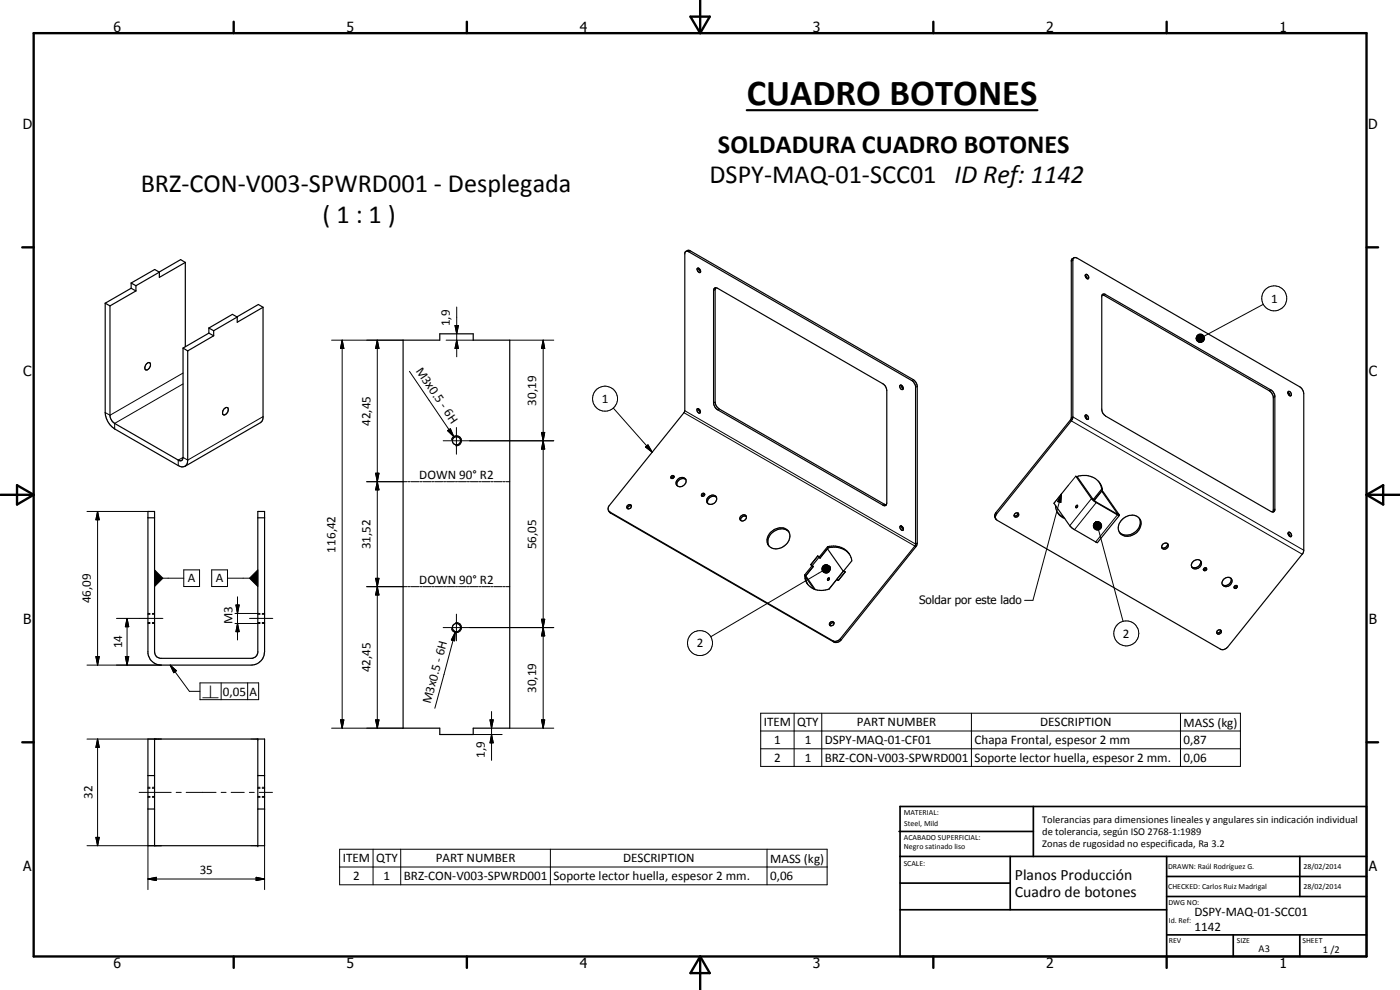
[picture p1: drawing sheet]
<svg xmlns="http://www.w3.org/2000/svg" width="420mm" height="297mm" viewBox="0 0 420 297" stroke-linecap="round" stroke-linejoin="round" font-family="sans-serif">
<g fill="none" stroke="#000" stroke-width=".35">
<path d="M55.6 78.7l-1.4-.8-13.4 7.8M55.6 78.7l-7.8 4.5v-1.5l-1.4-.8-7 4M55.6 78.7v25.3M205.8 75.4l.6-.3 .8 .2 66.9 38.6 1 1.3 .2 .8v46.9l-.2 .8-22.7 28.3a1.93 1.93 0 0 1-2.2 .6l-66.9-38.6-.6-.7M205.9 75.4l-.4 .6-.1 47.5-22.7 28.4-.2 .8 .2 .6M206.1 75.4l68.1 39.3 .6 1.3-.1 47.5-22.7 28.4-.5 .3-1.1 .2-67.7-39.1M322.1 77.5l.5-.2 .6 .1 67.5 39.2 .6 1.5-.1 47.5-.2 .5-22.6 28.1-1.5 .7h-.5l-67.1-38.8a1.21 1.21 0 0 1-.2-1.9l22.4-27.9 .5-1v-47.4zM322.3 77.3l-.6 .4-.2 .4v47.4l-22.6 28.3a1.38 1.38 0 0 0 0 2M31.6 91l1.4 .8M31.6 91v32.8a6.3 6.3 0 0 0 2.8 4.9l19.1 11a1.74 1.74 0 0 0 2 .2 1.74 1.74 0 0 0 .8-1.9v-32.7M33 91.8v33.1a3.3 3.3 0 0 0 1.4 2.1l19.1 11a.86 .86 0 0 0 1 .2 .86 .86 0 0 0 .4-1v-32.8M39.4 84.9l1.4 .8"/>
<path d="M39.4 84.9v1.6M39.4 86.5l1.4 .8M39.4 86.5l-7.8 4.5M40.8 85.7v1.6M40.8 87.3l-7.8 4.5M62.7 99.9l-7.8 4.5M62.7 98.4l1.4 .8M62.7 98.4v1.5M62.7 99.9l1.4 .9M64.1 99.2v1.6M71.2 95.1l-1.4-.8-7.1 4.1M71.2 95.1l-7.1 4.1"/>
<path d="M78.9 92.2l-7.7 4.5v-1.6M78.9 92.2l-1.4-.8-6.4 3.7M78.9 92.2v33.1l-.2 1-.6 .5-22.6 13.1M209.2 80.6a.77 .77 0 0 1 .9 .2 .77 .77 0 0 1 0 1 1.06 1.06 0 0 1-.9-1.2zM209.7 80.5l.2 .7 .4 .3M214.3 86.6l.3-.2 .7 .1 50.2 29.2 .6 1.5v33.7a.7 .7 0 0 1-.3 .8 .7 .7 0 0 1-.8-.1l-50.3-29.2-.5-1.5v-33.7zM214.8 86.4l-.2 .5v33.7l.4 1.3 .8 .8 50.2 28.8M325.7 82.6l.6 1M325.8 82.4a.79 .79 0 0 1 .8 .4 .79 .79 0 0 1-.1 .9 .98 .98 0 0 1-.7-1.3zM330.8 88.4l.8-.1 50.4 29.2 .6 1.3v34.2a.71 .71 0 0 1-.5 .6 .71 .71 0 0 1-.7-.1l-49.6-28.7-.8-.7-.3-1.1zM330.8 88.5l50.1 28.8 .8 .7 .4 1.1-.1 34.5M44 109.1a.62 .62 0 0 1 .6-.4 .62 .62 0 0 1 .6 .5 1.48 1.48 0 0 1-1.5 1.8 1.4 1.4 0 0 1 .3-1.9z"/>
<path d="M54.9 104.4l1.4 .9M64.1 100.8l-7.8 4.5M121 102.1h11v-1.9h10v1.9h11v116.4h-11v1.9h-10v-1.9h-11zM270.2 115.6a.85 .85 0 0 1 .7 1.3 .88 .88 0 0 1-.7-1.3zM270.5 115.6l.1 .5 .5 .5M386.5 117.7l.5 .5 .1 .5M386.5 117.6a.74 .74 0 0 1 .9 .2 .74 .74 0 0 1 0 .9 .87 .87 0 0 1-.9-1.1zM67.3 122.6a.66 .66 0 0 1 1-.3 .66 .66 0 0 1 .1 1 1.2 1.2 0 0 1-1.5 1v-1zM209.6 122.6l.2 .7 .4 .4M209.7 122.7l.5 .9M209.7 122.7a.42 .42 0 0 0-.6 .1 .42 .42 0 0 0 .1 .6 .5 .5 0 0 0 .4 .5 .5 .5 0 0 0 .6-.3M325.7 124.8l.3 .3 .2 .7"/>
<path d="M325.7 124.6a.76 .76 0 0 1 .8 .3 .76 .76 0 0 1-.1 1l-.5-.4zM44.4 153.5h2v42a1.98 1.98 0 0 0 1.6 2h27.7l1-.4 .4-.5 .3-.7v-42.4h2v42a4 4 0 0 1-4 4.1h-27a4.1 4.1 0 0 1-4-3.6zM44.4 155.4h2M77.4 155.4h2M188.4 151.6a.66 .66 0 0 1 1.1 .2 .66 .66 0 0 1-.7 .9 .54 .54 0 0 1-.7-.4 .54 .54 0 0 1 .3-.7zM189.5 151.8h-.7l-.5 .8M202.3 143l-.4 .1-.4 .5M203.3 143.9a1.34 1.34 0 0 1 1.8-.6 1.34 1.34 0 0 1 .7 1.7 1.56 1.56 0 0 1-1.4 1.1 1.56 1.56 0 0 1-1.5-.9l.1-.8zM205.8 143.9a1.7 1.7 0 0 0-1.9 0 1.7 1.7 0 0 0-.7 1.8M211.5 148.3l-.4 .1-.4 .5M212.5 149.2a1.32 1.32 0 0 1 1.8-.5 1.32 1.32 0 0 1 .5 1.8 1.38 1.38 0 0 1-1.7 .8 1.38 1.38 0 0 1-.9-1.6zM215 149.2a1.72 1.72 0 0 0-1.9 0 1.72 1.72 0 0 0-.7 1.8"/>
<path d="M222.2 155a.93 .93 0 0 1 1.6-.4 .93 .93 0 0 1-.5 1.6 .81 .81 0 0 1-1.1-.1 .81 .81 0 0 1 0-1.1zM224 155a1.15 1.15 0 0 0-1.7 1.1M231.1 159.9a3.6 3.6 0 0 1 5.6-.4 3.8 3.8 0 0 1-3.5 5.2 2.68 2.68 0 0 1-2.9-1.6 2.68 2.68 0 0 1 .8-3.2zM236.8 159.6a3.9 3.9 0 0 0-4.5-.2 3.9 3.9 0 0 0-1.7 4l.1 .4M270.2 157.8a.79 .79 0 0 1 .8 .5 .79 .79 0 0 1-.2 .9 .95 .95 0 0 1-.6-1.4zM270.5 157.8l.3 .7 .3 .3M304.5 154.2l.6-.3 .5 .1a.73 .73 0 0 1-.2 1 .73 .73 0 0 1-1.1-.3zM305.5 153.9l-.4 .8h-.7M316.3 151l5.3 7.4 7.7 4.4 6.6-8.2M316.8 151.6a4.3 4.3 0 0 0 2.8 4M317.4 153.8l1.1 1 .8 .4M320.6 145.6l-2.1 2.6"/>
<path d="M322.9 142.9l4.9 7 7.6 4.6 .5 .1M322.9 151.8l.4-.2-.1 .7h-.3zM328.2 149.8l-.1 .1M328.2 149.8v.1M328.2 149.8l.2 .3M329.9 144.7l.7 1.3 .3 1.1M330.1 145.1a6 6 0 0 0-6.5-2.3l-.3 .3 5.1 7.1M330.1 145.2l.6 1.5M330.6 147.3l4.8 6.9-7-4zM330.7 146.7l.2 .4M330.7 146.7l-2.5 3.1 .2 .3M330.9 147.1l-2.5 3"/>
<path d="M331.1 147.6l4.8 7M336.7 156a3.5 3.5 0 0 1 5.5-.1 3.8 3.8 0 0 1-1.5 4.2 3.8 3.8 0 0 1-4.5 0 2.98 2.98 0 0 1 .5-4.1zM341.9 155.5a3.8 3.8 0 0 1-1.4 4.3 3.8 3.8 0 0 1-4.6-.1M386.6 160l.4 .3 .1 .7M386.7 159.8a.78 .78 0 0 1 .8 .4 .78 .78 0 0 1-.1 .8l-.6-.3-.3-.7zM241.5 172.5a5 5 0 0 0 7.3 4.2l2.3-2.8M241.5 172.5l.3 .3M241.8 172.8l.1 1.4 .5 1.2M241.8 173.1l2.5 3.7M243.4 169.4l.4 .3M243.4 169.4v.1M243.8 169.7l.2 .4-2.2 2.7"/>
<path d="M243.8 169.7l-2.3 2.8M243.8 169.7l.2 .3M244 169.9v.1M244 170l-2.2 2.8 2.9 4.1M245.4 166.8l.5 .3M245.4 166.8v.1M245.4 166.8l-2.1 2.6 .5 .3M245.4 166.9l.5 .2M245.4 166.9l-2 2.5M245.9 167.1l-2.1 2.6M245.9 167.1l.2 .3M246.1 167.4l2.2-2.8 4.8 6.8"/>
<path d="M248.4 164a6 6 0 0 1 6.5 2.2M248.4 164l.2 .4M248.4 164l-2.5 3.1M248.5 173.5l.1-.1a.3 .3 0 0 1 .2 .5 .3 .3 0 0 1-.5 0zM248.6 164.4a6 6 0 0 1 6.3 1.8M248.6 164.4l-2.5 3M251.1 173.9h.1M253.2 171.3l.4 .3M253.2 171.3v.1M253.6 171.6l-2 2.6-.5-.3M253.6 171.6l-.5-.3-2 2.6M254.9 166.2l.7 2.1-2.4 3"/>
<path d="M348.9 163.4a.95 .95 0 0 1 1.7 0 .95 .95 0 0 1-1 1.4h-.4a.82 .82 0 0 1-.3-1.4zM350.3 163.1a1.14 1.14 0 0 1-1.6 1.2M357.9 168.7a1.43 1.43 0 0 1 1.4-.9 1.43 1.43 0 0 1 1.3 1.2 1.73 1.73 0 0 1-1.1 1.5 1.73 1.73 0 0 1-1.8-.3 1.29 1.29 0 0 1 .2-1.5zM360.2 168.2a1.7 1.7 0 0 1-.6 1.8 1.7 1.7 0 0 1-1.9 .1M361.3 170.6a.45 .45 0 0 1 .7 .1 .45 .45 0 0 1-.4 .6 .45 .45 0 0 1-.4-.6zM361.9 170.3l-.2 .5-.6 .1M367.3 173.8a1.31 1.31 0 0 1 1.6-.6 1.31 1.31 0 0 1 .7 1.6 1.47 1.47 0 0 1-1.4 1.3 1.47 1.47 0 0 1-1.5-1.3zM369.4 173.5a1.71 1.71 0 0 1-.6 1.8 1.71 1.71 0 0 1-2 .1M371.1 175.7l.2 .3-.3 .5h-.5l-.1-.4M371.1 175.7l-.5 .1-.2 .3M371.1 175.7l-.2 .4-.5 .1M250.3 186.9h-.7l-.5 .8"/>
<path d="M365.3 189.3l.4-.3a.66 .66 0 0 1 .8 .5 .66 .66 0 0 1-.6 .8 .66 .66 0 0 1-.7-.5zM366.3 189.1l-.3 .6-.8 .2M44.4 221.7h35v32h-35zM44.4 232.7h2M46.4 221.7v32M77.4 221.7v32M77.4 232.7h2M44.4 242.7h2M77.4 242.7h2"/>
<circle cx="137" cy="132.2" r="1.25"/>
<circle cx="201.8" cy="143.2" r=".48"/>
<circle cx="211" cy="148.5" r=".48"/>
<circle cx="137" cy="188.3" r="1.23"/>
<circle cx="249.6" cy="187.1" r=".68"/>
</g>
<g fill="none" stroke="#000" stroke-width=".3">
<path d="M207.2 75.3l-.5 .2M322 78.1l-.5 .3M136.6 97.7h1l-.5 2.5zM137.1 92.1v15M214.6 86.9l-.4 .3M331.8 88.4l-.4 .2M379.1 91.3l-17.8 9.6M54.9 115.2l-20.5 11.8v1.7M54.9 111.9l-21.9 12.7-1.4-.8M99.5 102.1h21.5M102.7 102.1l.5 2.5h-1zM102.7 102.1v116.4"/>
<path d="M113.2 102.1l.5 2.5h-1zM113.2 102.1v116.4M122.9 111.4l13.3 19.6M133.9 102.1h8.1M137.1 102.1l.5 2.5h-1zM153 102.1h13.2M163 102.1l.5 2.5h-1zM163 102.1v116.4M274.1 113.9l-.5 .3M275.3 116l-.5 .2M359 101.6l.1 .5zM359 101.3l.1 .8z"/>
<path d="M359.1 101.8v.3zM359.1 101v1.1zM359.1 102.1l.4 .4zM359.1 102.1l.6 .5zM359.1 102.1l.9 .6zM359.1 102.1l1.1 .6zM359.1 102.1l1.4 .6zM359.1 102.1l1.7 .5-.3 .1zM359.1 102.1l1.9 .4-.2 .1zM359.1 102.1l2.1 .2-.2 .2zM359.1 102.1h2.2l-.1 .2zM359.1 102.1l2.4-.3-.2 .3z"/>
<path d="M359.1 102.1l2.4-.6v.3zM359.1 102.1l2.4-.8v.2zM359.1 102.1l2.3-1.1 .1 .3zM359.1 102.1l2.2-1.3 .1 .2zM359.1 102.1l2-1.5 .2 .2zM359.1 102.1l1.8-1.7 .2 .2zM359.1 102.2h2.2M359.1 101.9h2.4M359.2 100.8l-.1 1.3zM359.4 100.6l.2-.2-.5 1.7zM359.4 100.6l-.3 1.5zM359.6 100.4l.2-.1-.7 1.8z"/>
<path d="M359.8 100.3l.3-.1-1 1.9zM360.1 100.2h.3l-1.3 1.9zM360.4 100.2l.2 .1-1.5 1.8zM360.6 100.3l.3 .1-1.8 1.7zM381.4 117l-.5 .3M382.6 119l-.5 .3M78.9 125l-22.6 13-1.4-.8-1.4 .8v1.7M133 132.2h33.2M134.3 129.2l.9-.5 1 2.3zM135.5 132a1.5 1.5 0 0 1 1.8-1.2 1.5 1.5 0 0 1 1.2 1.7 1.5 1.5 0 0 1-1.8 1.2M137 128.3v8M162.5 129.8h1l-.5 2.4z"/>
<path d="M163 132.2l.5 2.5h-1zM184.1 122.4l11.6 13.3M193.7 134.1l.8-.6 1.2 2.2zM205.3 123.8l69.3 40 .2 .4M205.5 123.2l69.3 40 .5-.3M214.6 120.6l-.4 .3M215.8 122.7l-.5 .2M321.3 126l69.5 40.3M321.5 125.3l.5-.2 69.3 40M26.1 153.5h18.3M29.3 153.5l.5 2.5h-1zM29.3 153.5v46.1"/>
<path d="M110.1 144.5h12.1M112.7 142h1l-.5 2.5zM113.2 144.5l.5 2.5h-1zM122.5 144.5h.6M123.3 144.5h2.5M126 144.5h.6M126.9 144.5h2.4M129.6 144.5h.6M130.5 144.5h2.4M133.1 144.5h.7M134 144.5h2.4M136.7 144.5h.6"/>
<path d="M137.6 144.5h2.4M140.2 144.5h.7M141.1 144.5h2.4M143.8 144.5h.6M144.7 144.5h2.4M147.4 144.5h.6M148.2 144.5h2.5M150.9 144.5h.6M151.8 144.5h1.2M183 153.6l.3 .4M265.4 151.3l-.4 .3M298.9 153.8l.2 .4"/>
<path d="M318.5 148.2l-.1 2.5-1-.2zM318.5 148.2l-2.2 2.8M318.5 148.2l-8.5 31.9h-2.5M323.3 143.1l-.4-.2-2.3 2.7M328.1 149.9l-.5-.3-6.6 8.1M328.2 157.3l.8-.7-.8 .9zM328.4 157l.6-.4zM328.4 157l.6-.4-.8 .7zM328.6 156.8l.4-.2zM328.7 150.5l.3 .3-6.5 8.1M328.9 156.6v2.4M329 156.6l-.9 1.2z"/>
<path d="M329 156.6l-.8 1.4-.1-.2zM329 156.6l-.8 1.7v-.3zM329 156.6l-.6 1.9-.2-.2zM329 156.6l-.4 2.1-.2-.2zM329 156.6l-.3 2.3-.1-.2zM329 156.6v2.4l-.3-.1zM329 156.6l.3 2.4h-.3zM329 156.6l.6 2.4h-.3zM329 156.6l.8 2.4h-.2zM329 156.6l1.1 2.2-.3 .2zM329 156.6l1.3 2.1-.2 .1zM329 156.6l1.4 1.9-.1 .2z"/>
<path d="M329 156.6l1.5 1.6-.1 .3zM329 156.6l1.6 1.3-.1 .3zM329 156.6l1.6 1v.3zM329 156.6l1.6 .8v.2zM329 156.6l1.4 .5 .2 .3zM329 156.6l1.4 .5zM329 156.6l1.1 .2 .2 .2zM329 156.6l1.1 .2zM329 156.6h.8zM329 156.6h.6zM329 156.6l.3-.1zM329.2 156.6v2.4"/>
<path d="M329.7 159l7.3 27.4M330.7 147.4l.4 .2M335.1 154.1l.3 .4-6.6 8.1M335.3 154.2l.5 .1M382.6 152.8l-.5 .2M46.4 171l2.5 2.5-2.5 2.5zM48.9 173.5h6.2M55.1 171h4.8v5h-4.8zM63.5 171h4.8v5h-4.8zM68.3 173.5h6.6M71.3 179.1v12.9M77.4 171v5l-2.5-2.5z"/>
<path d="M110.1 176h12.1M112.7 173.5h1l-.5 2.5zM112.7 173.5l1 5h-1l1-5zM113.2 176l.5 2.5h-1zM122.5 176h.6M123.3 176h2.5M126 176h.6M126.9 176h2.4M129.6 176h.6M130.5 176h2.4M133.1 176h.7M134 176h2.4"/>
<path d="M136.7 176h.6M137.6 176h2.4M140.2 176h.7M141.1 176h2.4M143.8 176h.6M144.7 176h2.4M147.4 176h.6M148.2 176h2.5M150.9 176h.6M151.8 176h1.2M246 167.4h.1M246.7 170.4l2.3-.3-2.3 .6z"/>
<path d="M246.7 170.7l2.3-.6-2.3 .8zM246.7 170.9l2.3-.8-2.3 1.1zM246.7 171.2l2.3-1.1-2.1 1.3zM246.8 170.2l2.2-.1-2.3 .3zM246.8 170.1h2.2M246.8 171.3l-33.5 19.8M246.9 169.9l2.1 .2-2.2 .1zM246.9 171.4l2.1-1.3-1.9 1.5zM247.1 169.7l.2-.1 1.7 .5zM247.1 169.7l1.9 .4-2.1-.2zM247.1 171.6l1.9-1.5-1.7 1.7zM247.3 169.6l.3-.1 1.4 .6z"/>
<path d="M247.6 169.5l1.4 .6zM247.9 169.5l1.1 .6zM248.1 169.5l.9 .6zM248.4 169.5l.6 .6zM248.6 169.7l.4 .4zM249 170.1l-1.4 1.8-.3-.1zM249 170.1l-1.2 1.9-.2-.1zM249 170.1l-.9 1.9h-.3zM249 170.1l-.6 1.8-.3 .1zM249 170.1l-.4 1.6-.2 .2zM249 170.1l-.2 1.5-.2 .1zM249 170.1l-.2 1.5z"/>
<path d="M249 170.1v1.3zM249 170.1l.1 1zM249 170.1l.1 .8zM249 170.1l.1 .5zM249 170.1l.1 .2zM253.1 171.4l-4.4 5.4M26.1 199.6h22.3M28.8 197h1l-.5 2.6zM35 185.5h13.9M37.6 197h1l-.5 2.6zM38.1 185.5l.5 2.5h-1zM38.1 185.5v14.1"/>
<path d="M44.4 184.3h.6M44.4 186.8h.6M44.4 184.1h.6M44.4 187.1h.6M45.7 184.3h.7M45.7 186.8h.7M45.7 184.1h.7M45.7 187.1h.7M51.1 199.6l1.8 1.7-.8 .5zM51.1 199.6l5.7 7.8h3.2M70.5 184.1h7.6M70.5 187.1h7.6"/>
<path d="M70.8 181.5h1l-.5 2.6zM71.3 187.1l.5 2.4h-1zM74.9 185.5h7M77.4 184.3h.7M77.4 186.8h.7M78.7 184.3h.7M78.7 186.8h.7M78.7 184.1h.7M78.7 187.1h.7M133 188.3h33.2M136.6 189.7l-.2 2.6-.9-.3zM136.6 189.7l-6.1 22.8"/>
<path d="M136.7 186.8a1.49 1.49 0 0 1 1.8 1.2 1.49 1.49 0 0 1-1.2 1.7 1.49 1.49 0 0 1-1.8-1.1M137 184.3v8M162.5 185.8h1l-.5 2.5zM163 188.3l.5 2.5h-1zM250 192.3l.2 .3M252.2 191.7l.2 .3M60 204.9h17.6v5h-17.6zM66.4 204.9v5M74.3 204.9v5M99.5 218.5h21.5M102.2 216h1l-.5 2.5zM112.7 216h1l-.5 2.5z"/>
<path d="M147.1 216h.9l-.5 2.5zM147.5 213.5v14.6M153 218.5h13.2M162.5 216h1l-.5 2.5zM228.3 214h144v16h-144zM228.3 219.3h144M238.3 214v16M246.6 214v16M291.5 214v16M354.3 214v16M26.1 221.7h22.3M29.3 221.7l.5 2.5h-1z"/>
<path d="M29.3 221.7v32M41.8 237.7h9.6M44.4 236.5h.6M44.4 239h.6M44.4 236.2h.6M44.4 239.2h.6M45.7 236.5h.7M45.7 239h.7M45.7 236.2h.7M45.7 239.2h.7M52.9 237.7h1.5M55.9 237.7h8.9"/>
<path d="M66.4 237.7h1.4M69.4 237.7h3.9M74.8 237.7h1.5M77.4 236.5h.7M77.4 239h.7M77.4 236.2h.7M77.4 239.2h.7M77.8 237.7h4M78.7 236.5h.7M78.7 239h.7M78.7 236.2h.7M78.7 239.2h.7"/>
<path d="M142 220.4h8.7M147.5 220.4l.5 2.5h-.9zM228.3 224.7h144M26.1 253.7h22.3M28.8 251.2h1l-.5 2.5zM44.4 253.7v13.2M79.4 253.7v13.2M101.9 254.8h146.3v10.7h-146.3zM112 254.8v10.7M120.3 254.8v10.7M165.2 254.8v10.7M230.2 254.8v10.7"/>
<path d="M44.4 263.7l2.5-.5v1zM44.4 263.7h35M76.9 263.2l2.5 .5-2.5 .5zM101.9 260.1h146.3"/>
<circle cx="382.4" cy="89.5" r="3.7"/>
<circle cx="181.6" cy="119.6" r="3.8"/>
<circle cx="210.1" cy="192.9" r="3.8"/>
<circle cx="338" cy="190" r="3.7"/>
</g>
<g fill="#000">
<circle cx="77.4" cy="221.7" r=".18"/>
<circle cx="77.4" cy="253.7" r=".18"/>
</g>
<g fill="none" stroke="#000" stroke-width=".71">
<path d="M10.1 9.9h400v277.1h-400zM70.1 6.5v3.4M140.1 6.5v3.4M207.2 5h5.8l-2.9 4.9zM210.1 0v9.9M280.1 6.5v3.4M350.1 6.5v3.4M6.7 74.2h3.4M410.1 74.2h3.5M.1 148.5h10M5.1 145.6l5 2.9-5 2.9zM410.1 148.5h10"/>
<path d="M410.1 148.5l5-2.9v5.8zM6.7 222.7h3.4M410.1 222.7h3.5M70.1 287v3.4M140.1 287v3.4M210.1 287v10M210.1 287l2.9 5h-5.8zM280.1 287v3.4M350.1 287v3.4"/>
</g>
<g fill="none" stroke="#000" stroke-width=".51">
<path d="M269.8 249.5h40.3M270.1 242h140v45h-140zM270.1 257h140M303.2 257v16M310.1 242v15M350.1 257v30M390.1 257v12M270.1 265h33.1M270.1 273h80M350.1 269h60M350.1 263h60M350.1 280.5h60"/>
<path d="M370.1 280.5v6.5M390.1 280.5v6.5"/>
</g>
<g fill="#000">
<path d="M136.6 97.7h1l-.5 2.5zM102.7 102.1l.5 2.5h-1zM113.2 102.1l.5 2.5h-1zM137.1 102.1l.5 2.5h-1zM163 102.1l.5 2.5h-1zM359.1 102.1l.4 .4zM359.1 102.1l.6 .5zM359.1 102.1l.9 .6zM359.1 102.1l1.1 .6zM359.1 102.1l1.4 .6zM359.1 102.1l1.7 .5-.3 .1zM359.1 102.1l1.9 .4-.2 .1z"/>
<path d="M359.1 102.1l2.4-.6v.3zM359.1 102.1l2.4-.8v.2zM359.1 102.1l2.3-1.1 .1 .3zM359.1 102.1l2.2-1.3 .1 .2zM359.1 102.1l2-1.5 .2 .2zM359.1 102.1l1.8-1.7 .2 .2zM360.6 100.3l.3 .1-1.8 1.7zM360.4 100.2l.2 .1-1.5 1.8zM360.1 100.2h.3l-1.3 1.9zM359.8 100.3l.3-.1-1 1.9zM359.6 100.4l.2-.1-.7 1.8zM359.4 100.6l.2-.2-.5 1.7z"/>
<path d="M359.4 100.6l-.3 1.5zM359.2 100.8l-.1 1.3zM359.1 101v1.1zM359 101.3l.1 .8zM359 101.6l.1 .5zM359.1 101.8v.3zM134.3 129.2l.9-.5 1 2.3zM162.5 129.8h1l-.5 2.4zM163 132.2l.5 2.5h-1zM193.7 134.1l.8-.6 1.2 2.2zM29.3 153.5l.5 2.5h-1zM112.7 142h1l-.5 2.5z"/>
<path d="M113.2 144.5l.5 2.5h-1zM318.5 148.2l-.1 2.5-1-.2zM328.6 156.8l.4-.2zM328.4 157l.6-.4zM328.4 157l.6-.4-.8 .7zM328.2 157.3l.8-.7-.8 .9zM329 156.6l-.9 1.2zM329 156.6l-.8 1.4-.1-.2zM329 156.6l-.8 1.7v-.3zM329 156.6l-.6 1.9-.2-.2zM329 156.6l-.4 2.1-.2-.2zM329 156.6l-.3 2.3-.1-.2z"/>
<path d="M329 156.6l.6 2.4h-.3zM329 156.6l.8 2.4h-.2zM329 156.6l1.1 2.2-.3 .2zM329 156.6l1.3 2.1-.2 .1zM329 156.6l1.4 1.9-.1 .2zM329 156.6l1.5 1.6-.1 .3zM329 156.6l1.6 1.3-.1 .3zM329 156.6l1.6 1v.3zM329 156.6l1.6 .8v.2zM329 156.6l1.4 .5 .2 .3zM329 156.6l1.4 .5zM329 156.6l1.1 .2 .2 .2z"/>
<path d="M329 156.6l1.1 .2zM329 156.6h.8zM329 156.6h.6zM329 156.6l.3-.1zM46.4 171l2.5 2.5-2.5 2.5zM77.4 171v5l-2.5-2.5zM112.7 173.5h1l-.5 2.5zM113.2 176l.5 2.5h-1zM248.6 169.7l.4 .4zM248.4 169.5l.6 .6zM248.1 169.5l.9 .6zM247.9 169.5l1.1 .6z"/>
<path d="M247.6 169.5l1.4 .6zM247.3 169.6l.3-.1 1.4 .6zM247.1 169.7l.2-.1 1.7 .5zM246.7 170.4l2.3-.3-2.3 .6zM246.7 170.7l2.3-.6-2.3 .8zM246.7 170.9l2.3-.8-2.3 1.1zM246.7 171.2l2.3-1.1-2.1 1.3zM246.9 171.4l2.1-1.3-1.9 1.5zM247.1 171.6l1.9-1.5-1.7 1.7zM249 170.1l-1.4 1.8-.3-.1zM249 170.1l-1.2 1.9-.2-.1zM249 170.1l-.9 1.9h-.3z"/>
<path d="M249 170.1l-.6 1.8-.3 .1zM249 170.1l-.4 1.6-.2 .2zM249 170.1l-.2 1.5-.2 .1zM249 170.1l-.2 1.5zM249 170.1v1.3zM249 170.1l.1 1zM249 170.1l.1 .8zM249 170.1l.1 .5zM249 170.1l.1 .2zM28.8 197h1l-.5 2.6zM37.6 197h1l-.5 2.6zM38.1 185.5l.5 2.5h-1z"/>
<path d="M70.8 181.5h1l-.5 2.6zM71.3 187.1l.5 2.4h-1zM136.6 189.7l-.2 2.6-.9-.3zM162.5 185.8h1l-.5 2.5zM163 188.3l.5 2.5h-1zM51.1 199.6l1.8 1.7-.8 .5zM102.2 216h1l-.5 2.5zM112.7 216h1l-.5 2.5zM147.1 216h.9l-.5 2.5zM162.5 216h1l-.5 2.5zM29.3 221.7l.5 2.5h-1zM147.5 220.4l.5 2.5h-.9z"/>
<path d="M28.8 251.2h1l-.5 2.5zM44.4 263.7l2.5-.5v1zM76.9 263.2l2.5 .5-2.5 .5z"/>
</g>
<path d="M359.1 102.3h2.1" fill="none" stroke="#000" stroke-width=".42"/>
<path d="M246.9 169.9h2.1" fill="none" stroke="#000" stroke-width=".34"/>
<path d="M246.7 170.2h2.3" fill="none" stroke="#000" stroke-width=".38"/>
<path d="M224.1 33.1h87.3" fill="none" stroke="#000" stroke-width=".63"/>
<text font-size="11" x="224.1" y="31.5">CUADRO BOTONES</text>
<g font-size="7.9">
<text x="215.5" y="45.9">SOLDADURA CUADRO BOTONES</text>
<text x="42.2" y="57.7">BRZ-CON-V003-SPWRD001 - Desplegada</text>
<text x="212.9" y="54.9">DSPY-MAQ-01-SCC01 ID Ref: 1142</text>
<text x="96.8" y="66.8">( 1 : 1 )</text>
</g>
<g font-size="4.7">
<text x="304.6" y="263.9">Planos Producción</text>
<text x="304.6" y="269.3">Cuadro de botones</text>
</g>
<g font-size="4.2">
<text x="34" y="9.6">6</text>
<text x="104" y="9.6">5</text>
<text x="174" y="9.6">4</text>
<text x="244" y="9.6">3</text>
<text x="314" y="9.6">2</text>
<text x="384" y="9.6">1</text>
<text x="6.8" y="38.7">D</text>
<text x="410.6" y="38.7">D</text>
<text x="7" y="112.9">C</text>
<text x="410.8" y="112.9">C</text>
<text x="7" y="187.1">B</text>
<text x="410.8" y="187.1">B</text>
<text x="7" y="261.4">A</text>
<text x="410.8" y="261.4">A</text>
<text x="34" y="290.4">6</text>
<text x="104" y="290.4">5</text>
<text x="174" y="290.4">4</text>
<text x="244" y="290.4">3</text>
<text x="314" y="290.4">2</text>
<text x="384" y="290.4">1</text>
</g>
<g font-size="3.9">
<text x="381.5" y="90.8">1</text>
<text x="135" y="97.9" transform="rotate(-90 135 97.9)">1,9</text>
<text x="124.7" y="111.2" transform="rotate(56 124.7 111.2)">M3x0.5 - 6H</text>
<text x="160.9" y="121.7" transform="rotate(-90 160.9 121.7)">30,19</text>
<text x="180.6" y="120.9">1</text>
<text x="111.2" y="127.8" transform="rotate(-90 111.2 127.8)">42,45</text>
<text x="125.8" y="143.8">DOWN 90° R2</text>
<text x="100.7" y="165.8" transform="rotate(-90 100.7 165.8)">116,42</text>
<text x="111.2" y="164.8" transform="rotate(-90 111.2 164.8)">31,52</text>
<text x="160.9" y="164.8" transform="rotate(-90 160.9 164.8)">56,05</text>
<text x="56.4" y="174.8">A</text>
<text x="64.8" y="174.8">A</text>
<text x="125.8" y="175.3">DOWN 90° R2</text>
<text x="27.3" y="181" transform="rotate(-90 27.3 181)">46,09</text>
<text x="69.8" y="187.3" transform="rotate(-90 69.8 187.3)">M3</text>
<text x="337" y="191.3">2</text>
<text x="36.6" y="194.6" transform="rotate(-90 36.6 194.6)">14</text>
<text x="209.1" y="194.2">2</text>
<text x="111.2" y="201.7" transform="rotate(-90 111.2 201.7)">42,45</text>
<text x="66.9" y="208.7">0,05</text>
<text x="74.9" y="208.7">A</text>
<text x="160.9" y="207.9" transform="rotate(-90 160.9 207.9)">30,19</text>
<text x="129.2" y="211.4" transform="rotate(-75 129.2 211.4)">M3x0.5 - 6H</text>
<text x="229.2" y="217.9">ITEM</text>
<text x="239.2" y="217.9">QTY</text>
<text x="257.1" y="217.9">PART NUMBER</text>
<text x="312.2" y="217.9">DESCRIPTION</text>
<text x="355.2" y="218.1">MASS (kg)</text>
<text x="145.5" y="227.4" transform="rotate(-90 145.5 227.4)">1,9</text>
<text x="232.3" y="223.3">1</text>
<text x="241.5" y="223.3">1</text>
<text x="247.5" y="223.3">DSPY-MAQ-01-CF01</text>
<text x="292.4" y="223.3">Chapa Frontal, espesor 2 mm</text>
<text x="355.2" y="223.3">0,87</text>
<text x="232.3" y="228.6">2</text>
<text x="241.5" y="228.6">1</text>
<text x="247.5" y="228.6">BRZ-CON-V003-SPWRD001</text>
<text x="292.4" y="228.6">Soporte lector huella, espesor 2 mm.</text>
<text x="355.2" y="228.6">0,06</text>
<text x="27.8" y="239.7" transform="rotate(-90 27.8 239.7)">32</text>
<text x="59.9" y="262.2">35</text>
<text x="102.9" y="258.7">ITEM</text>
<text x="112.9" y="258.7">QTY</text>
<text x="130.8" y="258.7">PART NUMBER</text>
<text x="187" y="258.7">DESCRIPTION</text>
<text x="231.1" y="258.9">MASS (kg)</text>
<text x="106" y="264.1">2</text>
<text x="115.1" y="264.1">1</text>
<text x="121.2" y="264.1">BRZ-CON-V003-SPWRD001</text>
<text x="166.1" y="264.2">Soporte lector huella, espesor 2 mm.</text>
<text x="231.1" y="264.1">0,06</text>
<text x="358.5" y="275">DSPY-MAQ-01-SCC01</text>
<text x="358.5" y="279.4">1142</text>
</g>
<text font-size="3.5" x="275.8" y="181.1">Soldar por este lado</text>
<text font-size="3.3" x="60.6" y="209.3">b</text>
<g font-size="3.1">
<text x="312.7" y="246.8">Tolerancias para dimensiones lineales y angulares sin indicación individual</text>
<text x="312.7" y="250.4">de tolerancia, según ISO 2768-1:1989</text>
<text x="312.7" y="254">Zonas de rugosidad no especificada, Ra 3.2</text>
<text x="377.7" y="285.6">A3</text>
<text x="397" y="285.9">1 /2</text>
</g>
<g font-size="2.4">
<text x="271.2" y="244.4">MATERIAL:</text>
<text x="271.3" y="252">ACABADO SUPERFICIAL:</text>
<text x="271.4" y="247.9">Steel, Mild</text>
<text x="271.3" y="254.6">Negro satinado liso</text>
<text x="271.2" y="259.7">SCALE:</text>
<text x="350.6" y="260.8">DRAWN: Raúl Rodríguez G.</text>
<text x="391.2" y="260.6">28/02/2014</text>
<text x="350.6" y="266.9">CHECKED: Carlos Ruiz Madrigal</text>
<text x="391.2" y="266.7">28/02/2014</text>
<text x="350.6" y="271.4">DWG NO:</text>
<text x="350.8" y="276.9">Id. Ref:</text>
<text x="350.8" y="282.8">REV</text>
<text x="371.2" y="282.9">SIZE</text>
<text x="390.9" y="282.9">SHEET</text>
</g>
</svg>
